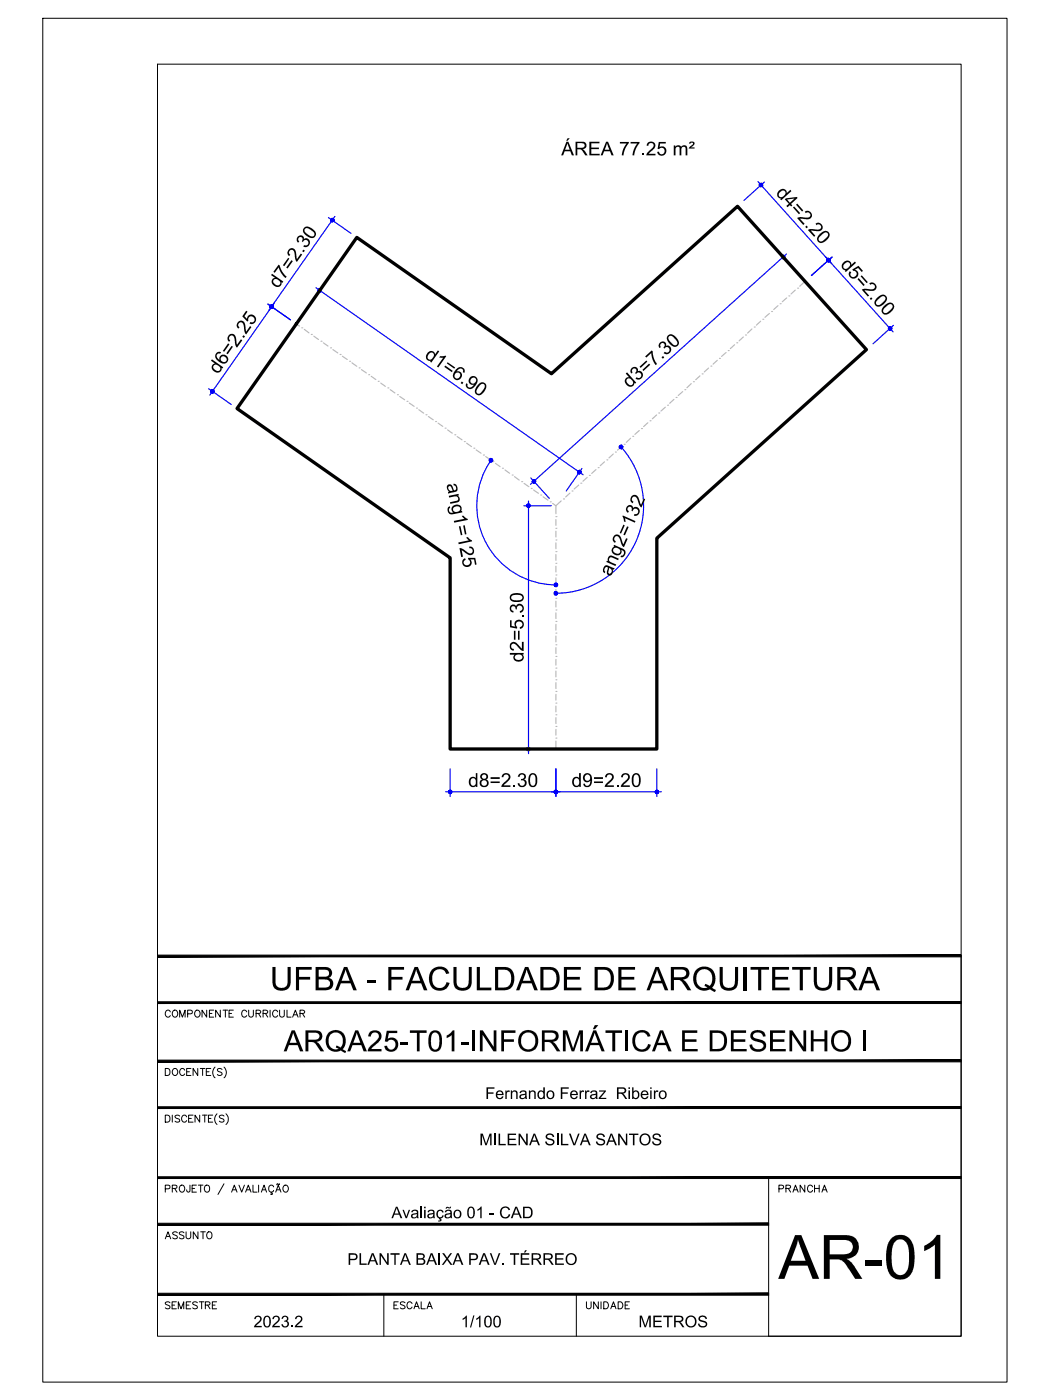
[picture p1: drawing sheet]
<svg xmlns="http://www.w3.org/2000/svg" width="229mm" height="305mm" viewBox="0 0 229 305" stroke-linecap="round" stroke-linejoin="round" font-family="sans-serif">
<!-- layer: ARQ_EIXO CINZA 04 -->
<g fill="none" stroke="#bababa" stroke-width=".25">
<path d="M64.5 70.5l.7 .5M65.7 71.4h.1M66.3 71.7l1 .8M67.8 72.8h.1M68.3 73.2l1 .7M69.9 74.3h.1M70.4 74.6l1 .8M72 75.7h.1M72.5 76.1l1 .7M74 77.2h.1M74.5 77.6l1.1 .7M76.1 78.7h.1"/>
<path d="M76.6 79l1.1 .8M154.8 79.7h.1M156.2 78.4l-1 .9M156.6 78h.1M158.1 76.8l-1 .8M158.5 76.3h.1M159.9 75.1l-.9 .8M160.4 74.6h.1M161.8 73.4l-.9 .8M162.3 72.9h.1M163.7 71.6l-.9 .9M164.2 71.2h.1"/>
<path d="M165.6 69.9l-.9 .9M166.1 69.5h.1M167.5 68.2l-1 .9M168 67.8h.1M169.4 66.5l-1 .9M169.8 66.1h.1M171.3 64.9l-1 .8M171.7 64.4h.1M173.1 63.2l-.9 .8M173.7 62.7h.1M175.3 61.3l-1.2 1M78.2 80.1h.1"/>
<path d="M78.7 80.5l1.1 .7M80.3 81.6h.1M80.8 81.9l1 .7M82.3 83h.1M82.9 83.4l1 .7M84.5 84.5h.1M85 84.8l1 .8M86.5 85.9h.1M87 86.3l1.1 .7M88.6 87.4h.1M89.1 87.8l1.1 .7M90.7 88.9h.1"/>
<path d="M91.2 89.2l1 .8M92.8 90.3h.1M93.3 90.7l1 .7M94.8 91.8h.1M95.4 92.1l1 .7M96.9 93.2h.1M97.5 93.6l1 .7M99 94.7h.1M99.5 95l1.1 .8M101.1 96.1h.1M101.6 96.5l1.1 .7M103.2 97.6h.1"/>
<path d="M103.7 98l1 .7M105.2 99.1h.1M105.7 99.4l1.1 .7M133.5 98.8l-.9 .9M134 98.4h.1M135.4 97.2l-.9 .8M135.9 96.7h.1M137.3 95.4l-.9 .9M137.8 95h.1M139.2 93.7l-1 .9M139.7 93.3h.1M141.1 92l-1 .9"/>
<path d="M141.5 91.6h.1M143 90.3l-1 .9M143.4 89.9h.1M144.9 88.6l-1 .9M145.3 88.2h.1M146.7 87l-.9 .8M147.2 86.5h.1M148.6 85.3l-.9 .8M150.5 83.5l-.9 .9M151 83.1h.1M152.4 81.8l-.9 .9M152.9 81.4h.1"/>
<path d="M154.3 80.1l-1 .9M107.3 100.5h.1M107.9 100.9l1 .7M109.4 101.9h.1M109.9 102.3l1.1 .7M111.5 103.4h.1M112 103.8l1 .7M113.6 104.9h.1M114.1 105.2l1 .8M115.7 106.3h.1M116.2 106.7l1 .7M117.7 107.8h.1"/>
<path d="M118.2 108.2l1.1 .7M119.8 109.3h.1M120.3 109.6l.7 .5M121 117.6h.1M121 115h.1M121 112.5h.1M121 113.1v1.3M121 115.7v1.2M121 118.2v1.3M122.2 109.1l-1.2 1v1.7M122.7 108.6h.1M124.1 107.4l-1 .8"/>
<path d="M124.5 106.9h.1M126 105.6l-1 .9M126.4 105.2h.1M127.8 103.9l-.9 .9M128.3 103.5h.1M129.8 102.2l-1 .9M130.2 101.8h.1M131.6 100.5l-.9 .9M132.1 100.1h.1M121 137.8h.1M121 135.3h.1M121 132.8h.1"/>
<path d="M121 130.3h.1M121 127.7h.1M121 125.2h.1M121 122.6h.1M121 120.1h.1M121 120.7v1.3M121 123.3v1.2M121 125.8v1.3M121 128.4v1.2M121 130.9v1.3M121 133.4v1.3M121 135.9v1.3"/>
<path d="M121 138.5v1.2M121 158.2h.1M121 155.6h.1M121 153.1h.1M121 150.5h.1M121 148h.1M121 145.5h.1M121 142.9h.1M121 140.4h.1M121 141v1.3M121 143.6v1.2M121 146.1v1.3"/>
<path d="M121 148.6v1.3M121 151.2v1.2M121 153.7v1.3M121 156.3v1.2M121 158.8v1.3M121 160.7h.1M121 161.3v1.8"/>
</g>
<!-- layer: COTA AZUL -->
<g fill="none" stroke="#00f" stroke-width=".25">
<path d="M165 39.5l16.1 17.9M166.4 39.6l-4.4 4M71.5 47.4l4.9 3.4M72.9 47.1l-14.4 20.5M169.8 55.2l4.1 4.4M171.2 55.3l-55.7 50.2M179.7 55.9l14.7 16.4M181.1 56l-4.4 4M58.3 66.2l4.9 3.4M59.7 66l-14 20M68.8 62.7l58.2 40.7M70.2 62.4l-3.4 4.9"/>
<path d="M194.5 70.8l-4.4 4M45.4 84.6l4.9 3.5M135.2 97.3a19.1 19.1 0 0 1 3.3 20.5 19.1 19.1 0 0 1-17.4 11.4M106.9 100.2a17.3 17.3 0 0 0 14.2 27.1M114 110.1h6M115.1 109.1v55M115.6 104.1l4 4.4M126.7 102l-3.4 4.9M97 172.4h47M98 167.4v6M114 163.1h6M121 167.4v6"/>
<path d="M143 167.4v6"/>
</g>
<g fill="#00f" stroke="#00f" stroke-width=".22">
<path d="M126.1 102.8l.3 .2 .1-.2zM126.1 102.8l.4-.2v.2zM126.4 102.5l-.3 .3 .4-.2z"/>
<path d="M126.2 102.4l-.1 .4 .3-.3zM126 102.4h.2l-.1 .4zM125.8 102.6l.3 .2-.1-.4z"/>
<path d="M125.8 102.6v.1l.3 .1zM125.8 102.7l.3 .1-.3 .2zM125.8 103l.1 .1 .2-.3z"/>
<path d="M126.1 102.8l-.2 .3 .2 .1zM126.1 102.8l.2 .3-.2 .1zM126.1 102.8l.2 .3 .1-.1z"/>
<path d="M114.9 109.8l.2 .3v-.4zM114.9 109.8l.2 .3-.4-.2zM114.7 109.9v.2h.4z"/>
<path d="M114.7 110.1v.2l.4-.2zM114.7 110.3l.4-.2-.2 .3zM115.1 110.1l-.2 .3h.2z"/>
<path d="M115.1 110.1v.3h.1zM115.1 110.1l.3 .2-.2 .1zM115.1 110.1l.3 .2v-.2z"/>
<path d="M115.1 110.1h.3v-.2zM115.2 109.8l.2 .1-.3 .2zM115.1 109.7v.4l.1-.3z"/>
<path d="M115.1 163.1v.3h.1zM115.1 163.1l.3 .2-.2 .1zM115.1 163.1l.3 .2v-.2z"/>
<path d="M115.1 163.1h.3v-.2zM115.2 162.8l.2 .1-.3 .2zM115.1 162.7v.4l.1-.3z"/>
<path d="M114.9 162.8l.2 .3v-.4zM114.7 162.9l.2-.1 .2 .3zM114.7 162.9v.2h.4z"/>
<path d="M114.7 163.1v.2l.4-.2zM114.7 163.3l.4-.2-.2 .3zM115.1 163.1l-.2 .3h.2z"/>
<path d="M116 105l.1 .2 .1-.4zM116.2 104.8l.1 .4h-.2zM116.2 104.8l.1 .4 .2-.1z"/>
<path d="M116.2 104.8l.3 .3 .1-.2zM116.2 104.8l.4-.1v.2zM116.2 104.8l.4-.1-.1-.2z"/>
<path d="M116.4 104.4l-.2 .4 .3-.3zM116.2 104.4h.2l-.2 .4zM116 104.5l.2 .3v-.4z"/>
<path d="M116 104.5l-.1 .2 .3 .1zM115.9 104.7l.3 .1-.3 .1zM115.9 104.9l.1 .1 .2-.2z"/>
<path d="M170.6 55.6l-.1 .4 .3-.3zM170.4 55.6h.2l-.1 .4zM170.3 55.7l.2 .3-.1-.4z"/>
<path d="M170.3 55.7l-.2 .1 .4 .2zM170.1 55.8l.4 .2h-.4zM170.1 56l.1 .2 .3-.2z"/>
<path d="M170.2 56.2l.2 .1 .1-.3zM170.5 56l.1 .3h-.2zM170.5 56l.1 .3 .1-.1z"/>
<path d="M170.5 56l.2 .2 .2-.2zM170.5 56l.4-.1v.1zM170.8 55.7l-.3 .3 .4-.1z"/>
<path d="M165.4 40l-.1 .2 .4 .1zM165.3 40.2l.4 .1-.4 .1zM165.3 40.4l.1 .2 .3-.3z"/>
<path d="M165.7 40.3l-.3 .3h.2zM165.7 40.3v.3h-.1zM165.7 40.3v.3h.2z"/>
<path d="M165.7 40.3l.2 .3 .1-.2zM165.7 40.3l.3-.1v.2zM165.7 40.3l.3-.1-.1-.2z"/>
<path d="M165.8 39.9l-.1 .4 .2-.3zM165.6 39.9h.2l-.1 .4zM165.4 40l.3 .3-.1-.4z"/>
<path d="M180.4 56.6l.2 .3 .2-.1zM180.4 56.6h.4v.2zM180.4 56.6h.4l-.1-.2z"/>
<path d="M180.5 56.3l-.1 .3 .3-.2zM180.3 56.3h.2l-.1 .3zM180.1 56.3l.3 .3-.1-.3z"/>
<path d="M180.1 56.3l-.1 .2 .4 .1zM180 56.5l.4 .1-.4 .1zM180 56.7l.1 .2 .3-.3z"/>
<path d="M180.1 56.9l.2 .1 .1-.4zM180.4 56.6l.1 .4h-.2zM180.4 56.6l.1 .4 .1-.1z"/>
<path d="M180.1 56.3l-.1 .2 .4 .1zM180 56.5l.4 .1-.4 .1zM180 56.7l.1 .2 .3-.3z"/>
<path d="M180.1 56.9l.2 .1 .1-.4zM180.4 56.6l.1 .4h-.2zM180.4 56.6l.1 .4 .1-.1z"/>
<path d="M180.4 56.6l.2 .3 .2-.1zM180.4 56.6h.4v.2zM180.4 56.6h.4l-.1-.2z"/>
<path d="M180.5 56.3l-.1 .3 .3-.2zM180.3 56.3h.2l-.1 .3zM180.1 56.3l.3 .3-.1-.3z"/>
<path d="M193.8 71.5l.2 .3 .1-.2zM193.8 71.5l.3-.1v.2zM193.8 71.5l.3-.1v-.2z"/>
<path d="M193.9 71.2l-.1 .3 .3-.3zM193.7 71.1l.2 .1-.1 .3zM193.5 71.2l.3 .3-.1-.4z"/>
<path d="M193.5 71.2l-.1 .2 .4 .1zM193.4 71.4l.4 .1-.4 .1zM193.4 71.6l.1 .2 .3-.3z"/>
<path d="M193.5 71.8h.2l.1-.3zM193.8 71.5v.4l-.1-.1zM193.8 71.5v.4l.2-.1z"/>
<path d="M59.2 66.4l-.1 .4 .3-.3zM59 66.4h.2l-.1 .4zM59 66.4l-.2 .1 .3 .3z"/>
<path d="M58.8 66.5v.2l.3 .1zM58.8 66.7l.3 .1-.3 .1zM58.8 66.9l.1 .2 .2-.3z"/>
<path d="M59.1 66.8l-.2 .3h.2zM59.1 66.8l.2 .3h-.2zM59.1 66.8l.2 .3 .1-.1z"/>
<path d="M59.1 66.8l.3 .2 .1-.2zM59.1 66.8l.4-.2v.2zM59.4 66.5l-.3 .3 .4-.2z"/>
<path d="M46.2 85.2l-.2 .3 .2 .1zM46.2 85.2l.2 .4h-.2zM46.2 85.2l.2 .4 .1-.2z"/>
<path d="M46.2 85.2l.3 .2 .1-.2zM46.2 85.2l.4-.2v.2zM46.4 84.9l-.2 .3 .4-.2z"/>
<path d="M46.3 84.8l-.1 .4 .2-.3zM46.1 84.8h.2l-.1 .4zM46.1 84.8l-.2 .2 .3 .2z"/>
<path d="M45.9 85l-.1 .2h.4zM45.8 85.2h.4l-.3 .1zM45.9 85.3l.1 .2 .2-.3z"/>
<path d="M59.1 66.8l-.2 .3h.2zM59.1 66.8l.2 .3h-.2zM59.1 66.8l.2 .3 .1-.1z"/>
<path d="M59.1 66.8l.3 .2 .1-.2zM59.1 66.8l.4-.2v.2zM59.4 66.5l-.3 .3 .4-.2z"/>
<path d="M59.2 66.4l-.1 .4 .3-.3zM59 66.4h.2l-.1 .4zM59 66.4l-.2 .1 .3 .3z"/>
<path d="M58.8 66.5v.2l.3 .1zM58.8 66.7l.3 .1-.3 .1zM58.8 66.9l.1 .2 .2-.3z"/>
<path d="M72.3 47.5v.4l.3-.3zM72.2 47.6l.1-.1v.4zM72 47.7l.3 .2-.1-.3z"/>
<path d="M72 47.7v.2h.3zM72 47.9h.3l-.3 .2zM72 48.1l.1 .1 .2-.3z"/>
<path d="M72.3 47.9l-.2 .3 .2 .1zM72.3 47.9l.2 .4h-.2zM72.3 47.9l.2 .4 .1-.2z"/>
<path d="M72.3 47.9l.3 .2 .1-.1zM72.3 47.9l.4-.1v.2zM72.6 47.6l-.3 .3 .4-.1z"/>
<path d="M121 172.4h.4l-.1-.2zM121.2 172.1l.1 .1-.3 .2zM121 172v.4l.2-.3z"/>
<path d="M120.8 172.1l.2 .3v-.4zM120.8 172.1l.2 .3-.3-.2zM120.7 172.2l-.1 .2h.4z"/>
<path d="M120.6 172.4l.1 .2 .3-.2zM120.7 172.6l.3-.2-.2 .3zM121 172.4l-.2 .3 .2 .1z"/>
<path d="M121 172.4v.4l.2-.1zM121 172.4l.3 .2-.1 .1zM121 172.4l.3 .2 .1-.2z"/>
<path d="M97.7 172.4v.2l.3-.2zM97.7 172.6l.3-.2-.2 .3zM98 172.4l-.2 .3 .2 .1z"/>
<path d="M98 172.4v.4l.2-.1zM98 172.4l.3 .2-.1 .1zM98 172.4l.3 .2 .1-.2z"/>
<path d="M98 172.4h.4l-.1-.2zM98.2 172.1l.1 .1-.3 .2zM98 172v.4l.2-.3z"/>
<path d="M97.8 172.1l.2 .3v-.4zM97.8 172.1l.2 .3-.3-.2zM97.7 172.2v.2h.3z"/>
<path d="M143 172.4h.4l-.1-.2zM143.2 172.1l.1 .1-.3 .2zM143 172v.4l.2-.3z"/>
<path d="M142.8 172.1l.2 .3v-.4zM142.8 172.1l.2 .3-.3-.2zM142.7 172.2v.2h.3z"/>
<path d="M142.7 172.4v.2l.3-.2zM142.7 172.6l.3-.2-.2 .3zM143 172.4l-.2 .3 .2 .1z"/>
<path d="M143 172.4v.4l.2-.1zM143 172.4l.3 .2-.1 .1zM143 172.4l.3 .2 .1-.2z"/>
<path d="M120.6 172.4l.1 .2 .3-.2zM120.7 172.6l.3-.2-.2 .3zM121 172.4l-.2 .3 .2 .1z"/>
<path d="M121 172.4v.4l.2-.1zM121 172.4l.3 .2-.1 .1zM121 172.4l.3 .2 .1-.2z"/>
<path d="M121 172.4h.4l-.1-.2zM121.2 172.1l.1 .1-.3 .2zM121 172v.4l.2-.3z"/>
<path d="M120.8 172.1l.2 .3v-.4zM120.8 172.1l.2 .3-.3-.2zM120.7 172.2l-.1 .2h.4z"/>
<path d="M106.9 99.8v.4l.2-.3zM106.7 99.9l.2-.1v.4zM106.7 99.9l-.1 .1 .3 .2z"/>
<path d="M106.6 100l-.1 .2h.4zM106.5 100.2h.4l-.3 .2zM106.6 100.4l.1 .1 .2-.3z"/>
<path d="M106.9 100.2l-.2 .3 .1 .1zM106.9 100.2l.2 .3-.3 .1zM106.9 100.2l.2 .3 .1-.1z"/>
<path d="M106.9 100.2l.3 .2 .1-.2zM106.9 100.2l.3-.2 .1 .2zM107.1 99.9l-.2 .3 .3-.2z"/>
<path d="M121 127.3h.4l-.1-.2zM121.2 127l.1 .1-.3 .2zM121 127v.3l.2-.3z"/>
<path d="M120.8 127l.2 .3v-.3zM120.8 127l.2 .3-.3-.2zM120.7 127.1l-.1 .2h.4z"/>
<path d="M120.6 127.3l.1 .2 .3-.2zM120.7 127.5l.3-.2-.2 .3zM121 127.3l-.2 .3 .2 .1z"/>
<path d="M121 127.3v.4l.2-.1zM121 127.3l.3 .2-.1 .1zM121 127.3l.3 .2 .1-.2z"/>
<path d="M120.6 129.2l.1 .2 .3-.2zM120.7 129.4l.3-.2-.2 .3zM121 129.2l-.2 .3h.2z"/>
<path d="M121 129.2v.3h.2zM121 129.2l.3 .2-.1 .1zM121 129.2l.3 .2 .1-.2z"/>
<path d="M121 129.2h.4l-.1-.2zM121.2 128.9l.1 .1-.3 .2zM121 128.8v.4l.2-.3z"/>
<path d="M120.8 128.9l.2 .3v-.4zM120.8 128.9l.2 .3-.3-.2zM120.7 129l-.1 .2h.4z"/>
<path d="M135 97l-.2 .2 .4 .1zM134.8 97.2l.4 .1-.4 .1zM134.8 97.4l.1 .2 .3-.3z"/>
<path d="M134.9 97.6l.2 .1 .1-.4zM135.2 97.3l.1 .4h-.2zM135.2 97.3l.1 .4 .2-.1z"/>
<path d="M135.2 97.3l.3 .3 .1-.1zM135.2 97.3l.4-.1v.3zM135.2 97.3l.4-.1-.1-.1z"/>
<path d="M135.3 96.9l-.1 .4 .3-.2zM135.1 96.9h.2l-.1 .4zM135 97l.2 .3-.1-.4z"/>
</g>
<!-- layer: 0 -->
<path d="M77.7 51.7l42.4 29.7 40.5-36.5 28 31.2-45.6 41.1v45.9h-45v-41.6l-46.4-32.6z" fill="none" stroke="#000" stroke-width=".72"/>
<!-- layer: MRG_EXTERNA -->
<path d="M9.3 4h209.9v296.9h-209.9z" fill="none" stroke="#000" stroke-width=".22"/>
<!-- layer: MRG_INTERNA -->
<path d="M34.3 14h175v276.9h-175z" fill="none" stroke="#000" stroke-width=".22"/>
<!-- layer: SIMB_01 -->
<g fill="#000" stroke="#000" stroke-width=".22">
<path d="M34.3 218.1v.4l175-.4zM34.3 218.5l175-.4v.4z"/>
<path d="M34.3 207.9v.4l175-.4zM34.3 208.3l175-.4v.4z"/>
<path d="M34.3 230.8v.4l175-.4zM34.3 231.2l175-.4v.4z"/>
<path d="M34.3 256.2v.4l175-.4zM34.3 256.6l175-.4v.4z"/>
<path d="M34.3 241v.3l175-.3zM34.3 241.3l175-.3v.3z"/>
<path d="M34.3 266.3v.4l133-.4zM34.3 266.7l133-.4v.4z"/>
<path d="M34.3 282h133v-.4zM34.3 281.6h133l-133 .4z"/>
</g>
<g fill="none" stroke="#000" stroke-width=".22">
<path d="M45 219.9v1.5l-1-1.5v1.5M46.5 219.9h-.9v1.5h.9M48 219.9v1.5l-1.1-1.5v1.5M48.6 219.9h1M49.1 219.9v1.5M50.8 219.9h-.9v1.5h.9M54.1 219.9v1.1l.5 .4h.3l.3-.4v-1.1M58.8 219.9v1.5M60.9 219.9v1.1l.4 .4 .5-.2 .1-1.3M62.5 219.9v1.5h.9M209.3 208.1v82.8h-42v-34.5M36 232.6h.5a.82 .82 0 0 1 .5 .8 .82 .82 0 0 1-.5 .7h-.5z"/>
<path d="M37.1 220.3a.56 .56 0 0 0-.7-.4 .56 .56 0 0 0-.4 .6 .63 .63 0 0 0 .2 .8 .63 .63 0 0 0 .9-.2M37.7 220.1a.72 .72 0 0 1 1 .2 .72 .72 0 0 1-.3 1.1 .72 .72 0 0 1-.9-.4 .72 .72 0 0 1 .2-.9zM37.7 232.8a.72 .72 0 0 1 1 .2 .72 .72 0 0 1-.3 1.1 .72 .72 0 0 1-.9-.4 .72 .72 0 0 1 .2-.9zM39.1 221.4v-1.5l.6 1.5 .6-1.5v1.5M40.2 233a.56 .56 0 0 0-.6-.4 .56 .56 0 0 0-.5 .6 .63 .63 0 0 0 .3 .8 .63 .63 0 0 0 .8-.2M40.6 233.3h.6M40.9 220.7l.9-.1v-.5l-.3-.2h-.6v1.5M41.6 232.6h-1v1.5h1M42.7 220a.71 .71 0 0 1 .9 .7 .71 .71 0 0 1-.9 .7l-.3-.5v-.4zM43.1 232.6v1.5l-1.1-1.5v1.5M43.6 232.6h1M44.1 232.6v1.5"/>
<path d="M44.9 233.3h.6M45.6 220.6h.5M45.9 232.6h-1v1.5h1M46.8 232.3a1.57 1.57 0 0 0 0 2.4M48.3 232.8l-.3-.2-.7 .2 .2 .4 .5 .2 .3 .3v.2l-.3 .2-.7-.2M48.8 232.3a1.57 1.57 0 0 1 0 2.4M49.9 220.6h.5M53.7 220.3a.56 .56 0 0 0-.6-.4 .56 .56 0 0 0-.5 .6 .63 .63 0 0 0 .3 .8 .63 .63 0 0 0 .8-.2M55.8 220.6h.8l.2-.4-.4-.3h-.6v1.5M56.3 220.6l.5 .8M57.3 220.6h.8l.2-.4-.4-.3h-.6v1.5M57.8 220.6l.5 .8"/>
<path d="M60.5 220.3a.56 .56 0 0 0-.7-.4 .56 .56 0 0 0-.4 .6 .63 .63 0 0 0 .2 .8 .63 .63 0 0 0 .9-.2M63.7 221.4l.6-1.5 .6 1.5M65.3 220.6h.9l.1-.4-.3-.3h-.7v1.5M65.8 220.6l.5 .8M36 242.8h.5a.82 .82 0 0 1 .5 .7 .82 .82 0 0 1-.5 .8h-.5zM36 258.8l.9-.1 .1-.6-1-.1v1.5M37.5 258.7l1-.1v-.5l-1-.1v1.5M37.5 242.8v1.5M38 258.7l.5 .8M39.1 243l-.3-.2-.7 .2 .2 .4 .7 .3 .1 .2v.2l-.3 .2-.7-.2M39.2 258.2a.72 .72 0 0 1 1 .2 .72 .72 0 0 1-.3 1.1 .72 .72 0 0 1-.9-.4 .72 .72 0 0 1 .2-.9zM40.6 243.2a.56 .56 0 0 0-.6-.4 .56 .56 0 0 0-.5 .6 .63 .63 0 0 0 .3 .8 .63 .63 0 0 0 .8-.2"/>
<path d="M41.1 243.5h.6M41.4 258l-.1 1.4-.4 .1-.2-.1-.1-.4M41.8 258.7h.6M42 242.8h-.9v1.5h.9M42.8 258h-1v1.5h1M43.2 258h1M43.5 242.8v1.5l-1-1.5v1.5M43.7 258v1.5M44.1 242.8h1M44.6 242.8v1.5M44.6 258.2a.63 .63 0 0 1 .8-.1 .63 .63 0 0 1 .2 .9 .57 .57 0 0 1-.5 .6 .57 .57 0 0 1-.6-.6zM45.4 243.5h.5"/>
<path d="M46.3 242.8h-.9v1.5h.9M47.2 242.5a1.57 1.57 0 0 0 0 2.3M48.8 243l-.4-.2-.6 .2 .1 .4 .7 .3 .2 .2v.2l-.4 .2-.6-.2M48.8 257.7l-1.3 2.4M49.2 242.5a1.57 1.57 0 0 1 0 2.3M50.4 259.5l.6-1.5 .6 1.5M50.7 259h.7M52 258l.6 1.5 .6-1.5M53.5 259.5l.6-1.5 .6 1.5M53.7 259h.7M55.1 258v1.5h.9M56.3 258v1.5"/>
<path d="M56.9 259.5l.6-1.5 .5 1.5M57.1 259h.7M59.1 259.5v.3l.2 .2h-.4M59.6 258.4a.6 .6 0 0 0-.9-.3 .6 .6 0 0 0-.2 .9 .54 .54 0 0 0 .4 .5 .54 .54 0 0 0 .7-.3M60 259.5l.6-1.5 .6 1.5M60.2 259h.8M60.3 257.8l-.1 .1M60.3 257.8h.2M60.5 257.8l.1 .1M60.6 257.9h.2M60.9 257.7l-.1 .2M61.8 258.2a.72 .72 0 0 1 1 .2 .72 .72 0 0 1-.3 1.1 .72 .72 0 0 1-.9-.4 .72 .72 0 0 1 .2-.9z"/>
<path d="M83.6 281.8v9.1M125.5 281.8v9.1"/>
</g>
<text font-size="13.3" x="169.5" y="278.4">AR-01</text>
<text font-size="7.1" x="58.8" y="215.6">UFBA - FACULDADE DE ARQUITETURA</text>
<text font-size="6.4" x="61.8" y="228.9">ARQA25-T01-INFORMÁTICA E DESENHO I</text>
<g font-size="4.4">
<text x="168.3" y="260.7">PRANCHA</text>
<text x="34.9" y="270.9">ASSUNTO</text>
<text x="34.9" y="286.1">SEMESTRE</text>
<text x="84.7" y="286.1">ESCALA</text>
<text x="126.3" y="286.1">UNIDADE</text>
</g>
<g font-size="4.2">
<text x="122.2" y="33.8">ÁREA 77.25 m²</text>
<text x="168.7" y="42.1" transform="rotate(48 168.7 42.1)">d4=2.20</text>
<text x="182.8" y="57.7" transform="rotate(48 182.8 57.7)">d5=2.00</text>
<text x="60.5" y="62.9" transform="rotate(-55 60.5 62.9)">d7=2.30</text>
<text x="92.2" y="77.8" transform="rotate(35 92.2 77.8)">d1=6.90</text>
<text x="47.5" y="81.6" transform="rotate(-55 47.5 81.6)">d6=2.25</text>
<text x="137" y="84.7" transform="rotate(-42 137 84.7)">d3=7.30</text>
<text x="97.2" y="105.4" transform="rotate(78 97.2 105.4)">ang1=125</text>
<text x="132.9" y="125.6" transform="rotate(-66 132.9 125.6)">ang2=132</text>
<text x="114" y="144.2" transform="rotate(-90 114 144.2)">d2=5.30</text>
<text x="101.9" y="171.3">d8=2.30</text>
<text x="124.4" y="171.3">d9=2.20</text>
</g>
<g font-size="3.5">
<text x="105.6" y="239.3">Fernando Ferraz Ribeiro</text>
<text x="104.4" y="249.3">MILENA SILVA SANTOS</text>
<text x="85.2" y="265.2">Avaliação 01 - CAD</text>
<text x="75.6" y="275.4">PLANTA BAIXA PAV. TÉRREO</text>
<text x="55.2" y="289">2023.2</text>
<text x="100.3" y="289">1/100</text>
<text x="139" y="289">METROS</text>
</g>
</svg>
